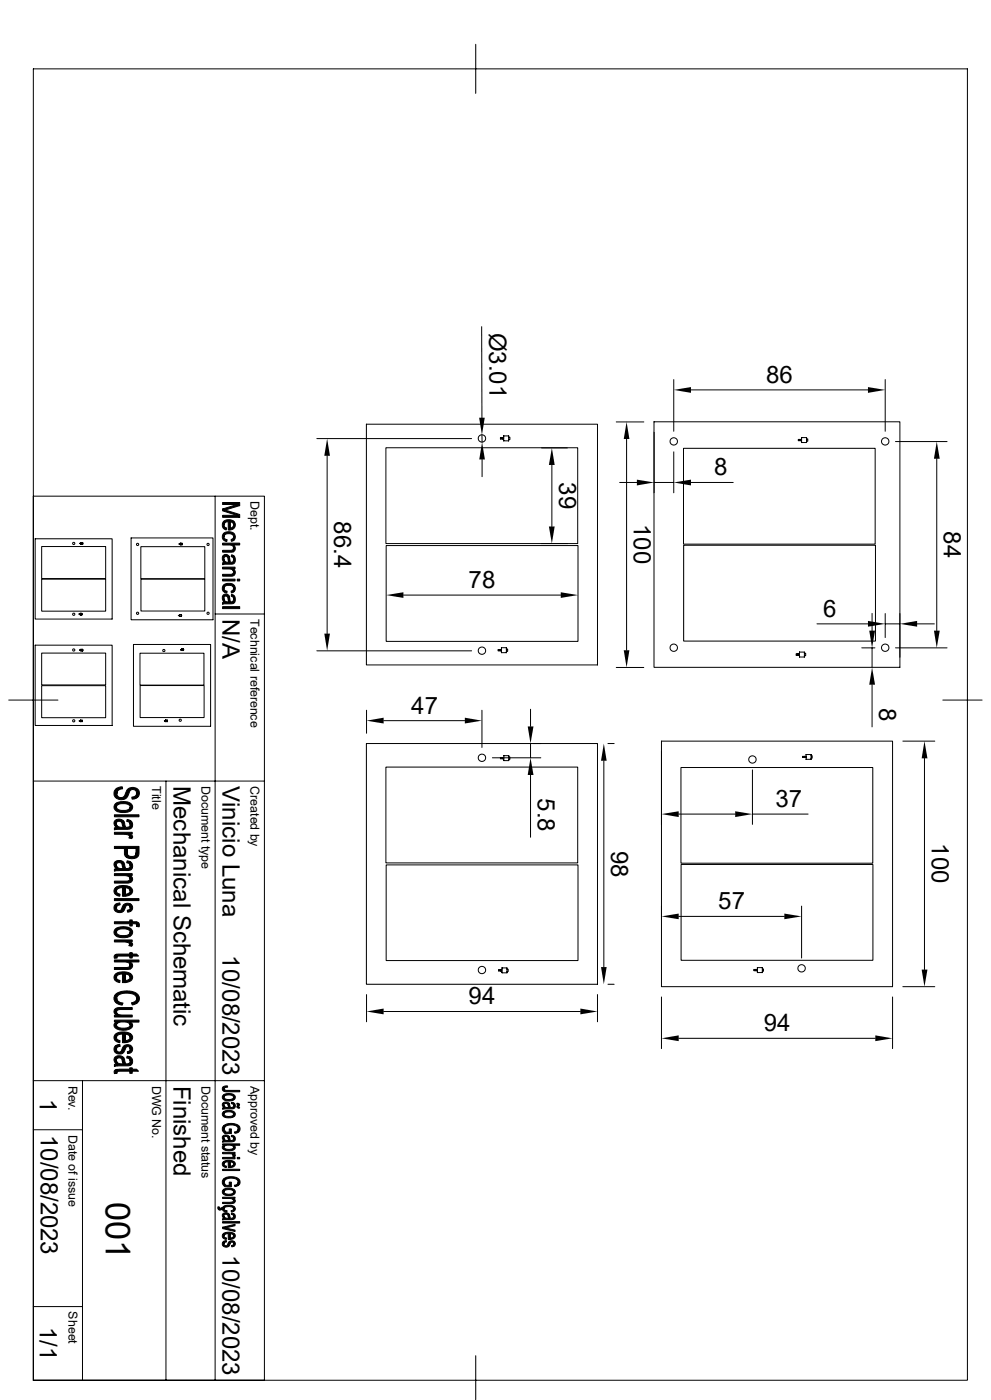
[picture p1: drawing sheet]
<svg xmlns="http://www.w3.org/2000/svg" width="297mm" height="420mm" viewBox="0 0 297 420" stroke-linecap="round" stroke-linejoin="round" font-family="sans-serif">
<g fill="none" stroke="#000" stroke-width=".3">
<path d="M142.6 13.3v14.7M10 20.7h279.9v393.4h-279.9zM144.4 98v27.3M201.9 113.9v15.5M207.1 117h53M265.3 113.9v15.5M95 131.6h46.4M98 136.7v53.4M109.8 127.3h69.3v72.2h-69.3zM115.7 134.3h57.4v28.8h-57.4zM144.4 130.5l.1 2.2M144.5 137.8v5.2"/>
<path d="M150.5 131.3h.2M150.5 131.3h-.5v.4h1M150.5 131.3v.4M150.7 131.3h.3M150.7 131.3v.4M151 130.8h1.4v1.4h-1.4zM151 130.8h.1M152.4 131.1h.4v.8h-.4M152.4 130.8h.1M162.3 134.4h7.8M165.4 139.5v18.4M184.7 126.6h8.3"/>
<path d="M187.8 131.7v63.4M196 126.5h73.7v73.7h-73.7zM196 129.7v18.1M201.9 135.6v12.2M204.9 134.5h57.4v28.7h-57.4zM239.8 131.8h.2M239.8 131.8h-.5v.4h.9M239.8 131.8v.4M240 131.8h.2M240 131.8v.4M240.2 131.3h1.5v1.5M240.2 131.3v1.5h1.6"/>
<path d="M240.2 131.3h.1M241.7 131.7h.4v.7h-.4M241.7 131.3h.1M268.4 132.5h15.4M280.8 137.6v51.6M10 148.8h69.2v265.3h-69.2M64.5 148.8v265.3M185.7 144.7h5.2M196 144.7h5.9M207.1 144.7h12.7M10.5 161.6h23.1v24.1h-23.1zM12.5 173.7h19.2v9.6h-19.2z"/>
<path d="M12.5 164h19.2v9.6h-19.2zM24.1 163h.1M24.1 163l-.2 .1h.4M24.1 163v.1M24.2 163h.1M24.2 163v.1M24.3 162.8h.5v.5h-.5zM24.3 162.8h.1M24.8 162.9v.3M24.8 162.8h.1M39.3 161.4h24.5v24.5h-24.5zM42.2 164h19.2v9.6h-19.2z"/>
<path d="M42.2 173.7h19.2v9.6h-19.2zM53.8 163.2h.2M53.9 163.2h-.2h.3M53.9 163.2h.1M54 162.9h.5v.5h-.5zM54 162.9h.1M54.5 163.1v.2M54.5 162.9h.1M115.7 163.7h57.5v28.7h-57.5zM120.9 178.5h47.2M162.3 163.1h7.8M204.9 163.6h57.5v28.7h-57.5z"/>
<path d="M10.5 193.5h23.1v24.1h-23.1zM12.5 195.9h19.2v9.6h-19.2zM23.9 184.1v.2M24 184.1v.2M24 184h.5v.5M24 184.1h-.3l.3 .2M24 184v.5h.6M24 184h.1M24.1 194.9h.2M24.1 195.1l-.2-.2 .4 .2M24.2 194.9v.2M24.3 194.8h.5v.5h-.5z"/>
<path d="M24.3 194.8h.1M24.5 184.1v.3M24.5 184h.1M24.8 194.9v.3M24.8 194.8h.1M40 193.3h23.1v24.6h-23.1zM42 196h19.1v9.5h-19.1zM53.6 184.6h.2M53.7 184.6l-.2 .1h.3M53.7 184.6v.1M53.8 184.4h.5v.5h-.5zM53.8 184.4h.1"/>
<path d="M54.3 184.5v.3M54.3 184.4h.1M54.3 194.9h.1M54.3 194.9l-.2 .1h.4M54.3 194.9v.1M54.4 194.9h.1M54.4 194.9v.1M54.5 194.6h.4v.6M54.5 194.6v.6h.5M54.5 194.6h.1M54.9 194.8v.2M54.9 194.6h.1"/>
<path d="M64.5 184.2h14.7M95 195.2h46.4M149.8 194.9h.2M149.8 194.9h-.5v.3h1M149.8 194.9v.3M150 194.9v.3M150 194.9h.3M150.3 194.3h1.5v1.5h-1.5zM150.3 194.3h.1M151.8 194.7h.3v.7h-.3M151.8 194.3h.1M239.1 196.2h.3"/>
<path d="M239.1 196.2h-.5v.4h1M239.1 196.2v.4M239.4 196.2h.2M239.4 196.2v.4M239.6 195.6h1.5v1.5M239.6 195.6v1.5M239.6 197.1h1.5M239.6 197.1h.1M239.6 195.6h.1M241.1 196h.4v.7h-.4M241.1 197.1h.1M241.1 195.6h.1"/>
<path d="M244.9 187.2h15.2M258.3 194.4h3.9M261.4 184v5.2M261.4 194.4v5.8M265.3 184.1v7.2M265.3 187.2h4.4M268.4 194.4h15.4M269.7 184.1v13M274.9 187.2h5.1M2.6 210h14.8M12.5 205.7h19.2v9.6h-19.2zM23.9 216.2h.1"/>
<path d="M23.9 216.2l-.2 .1h.4M23.9 216.2v.1M24 216.2h.1M24 216.2v.1M24.1 216h.5v.5M24.1 216v.5h.5M24.1 216h.1M24.6 216.2v.2M24.6 216h.1M42 205.7h19.2v9.6h-19.2zM49.4 216.2h.1M49.4 216.2l-.1 .1h.3"/>
<path d="M49.4 216.2v.1M49.5 216.2h.1M49.5 216.2v.1M49.6 216h.5v.5M49.6 216v.5h.5M49.6 216h.1M50.1 216.1v.3M50.1 216h.1M109.9 213.1v6.9M115 216.2h24.3M144.4 213.1v11.1M159 212.8v5.1"/>
<path d="M184.7 200.2h8.3M261.4 205.4v12.7M282.6 210h11.7M10 234.3h69.2M49.7 234.3v179.8M109.8 223.1h69.3v72.2h-69.3zM115.7 230.1h57.4v28.8h-57.4zM147.6 227.3h14.5M150.5 227.2h-.5v.4h1M150.5 227.2h.2M150.5 227.2v.4M150.7 227.2v.4"/>
<path d="M150.7 227.2h.3M151 226.7h1.5v1.5h-1.5zM152.5 227.1h.3v.7h-.3M159 223.1v4.2M159 232.5v18.7M159.9 223.1h2.2M181 228.2v61.9M182.2 223.1h1.9M198.2 225.4v21.9M198.2 222.3h69.3v73.7h-69.3zM204.1 230.3h57.5v28.7h-57.5zM225.5 231v16.3"/>
<path d="M241.1 226.9h-.5v.3h1M241.1 226.9h.2M241.1 226.9v.3M241.3 226.9h.3M241.3 226.9v.3M241.6 226.4h1.5v1.4h-1.5zM243.1 226.7h.3v.8h-.3M270.6 222.3h9.6M277.1 227.5v63.4M115.7 259.5h57.5v28.7h-57.5zM203.4 244.2h16.9M204.1 259.3h57.5v28.8h-57.5z"/>
<path d="M225.5 244.2h16.7M198.2 271.8v4M203.4 274.9h31.7M240.2 271.8v15.6M109.9 298.4v8.1M150 290.9h.2M150 290.9h-.5v.4h1M150 290.9v.4M150.2 290.9h.3M150.2 290.9v.4M150.5 290.4h1.4v1.4h-1.4zM150.5 290.4h.1"/>
<path d="M151.9 290.7h.4v.8h-.4M151.9 290.4h.1M179.1 298.4v8.1M182.2 295.3h1.9M198.2 299.1v15.5M226.5 290.8h.2M226.5 290.8h-.5v.4h1M226.5 290.8v.4M226.7 290.8h.3M226.7 290.8v.4M227 290.3h1.5v1.5M227 290.3v1.5h1.5"/>
<path d="M227 290.3h.1M228.5 290.7h.3v.7h-.3M228.5 290.3h.1M267.5 299.1v15.5M270.6 296h9.6M115 303.4h58.9M203.4 311.5h58.9M10 338.9h14.7M10 324.2h69.2M24.7 324.2v89.9M10 392h14.7M142.6 406.7v13.2"/>
<circle cx="144.4" cy="131.5" r="1.11"/>
<circle cx="201.9" cy="132.4" r="1.11"/>
<circle cx="265.3" cy="132.4" r="1.11"/>
<circle cx="22.1" cy="163" r=".34"/>
<circle cx="41.2" cy="163.3" r=".34"/>
<circle cx="62.4" cy="163.3" r=".34"/>
<circle cx="22.1" cy="184.3" r=".34"/>
<circle cx="22.1" cy="195" r=".34"/>
<circle cx="41.2" cy="184" r=".34"/>
<circle cx="49.1" cy="195.2" r=".34"/>
<circle cx="62.4" cy="184" r=".34"/>
<circle cx="144.4" cy="195.2" r="1.11"/>
<circle cx="201.9" cy="194.3" r="1.11"/>
<circle cx="265.3" cy="194.3" r="1.11"/>
<circle cx="22.1" cy="216.2" r=".34"/>
<circle cx="54" cy="216.1" r=".34"/>
<circle cx="144.4" cy="227.3" r="1.11"/>
<circle cx="225.5" cy="227.8" r="1.11"/>
<circle cx="144.4" cy="291" r="1.11"/>
<circle cx="240.2" cy="290.5" r="1.11"/>
</g>
<g fill="#000" stroke="#000" stroke-width=".3">
<path d="M67.1 156.3v1.3l.4 .6 .4 .2-.1 .6a1.5 1.5 0 0 1-1.1-1.1 1.5 1.5 0 0 1 .4-1.6z" fill-rule="evenodd"/>
<path d="M67.2 156.3a2.73 2.73 0 0 1 2.8 0v1.2l-.3-.7-.8-.3v2.5h-.5v-2.5l-1 .4-.3 .6z" fill-rule="evenodd"/>
<path d="M68.9 156.5v1.9l.6-.1 .4-.4 .1-1.6a1.53 1.53 0 0 1 .4 1.8 1.53 1.53 0 0 1-1.5 .9z" fill-rule="evenodd"/>
<path d="M66.7 152.7l5.1 1.6v.9l-.8-.6-4.3-1.4z" fill-rule="evenodd"/>
<path d="M66.7 152.7l4.4-1.4 .7 .4-4.3 1.3z" fill-rule="evenodd"/>
<path d="M66.7 154.6h4.3l.8 .6h-5.1z" fill-rule="evenodd"/>
<path d="M66.7 150.7h5.1v1l-.7-.4h-4.4z" fill-rule="evenodd"/>
<path d="M67.1 167.6l.1 1.1z" fill-rule="evenodd"/>
<path d="M67.1 179.5l.1 1.1z" fill-rule="evenodd"/>
<path d="M66.9 160.1l.2-.2 .1 1.5 .9 .5-.1 .5a1.42 1.42 0 0 1-1.3-.8 1.42 1.42 0 0 1 .2-1.5z" fill-rule="evenodd"/>
<path d="M66.9 175.6l.2-.2v1.3l.3 .4 .7 .3-.1 .5a1.42 1.42 0 0 1-1.3-.8 1.42 1.42 0 0 1 .2-1.5z" fill-rule="evenodd"/>
<path d="M66.8 166.8a1.13 1.13 0 0 1 1.8 0l-.1 1.8a1.68 1.68 0 0 0-.8-1.6l-.5 .3-.1 1.3a1.6 1.6 0 0 1-.3-1.8z" fill-rule="evenodd"/>
<path d="M66.9 178.5a1.16 1.16 0 0 1 1.7 .2l-.1 1.8a1.69 1.69 0 0 0-.8-1.7l-.5 .3-.1 1.4a1.53 1.53 0 0 1-.2-2z" fill-rule="evenodd"/>
<path d="M66.7 165.1h2.8l.4-.3 .1-.4v1.1l-.4 .2h-2.9z" fill-rule="evenodd"/>
<path d="M69.9 170.6l.1 1z" fill-rule="evenodd"/>
<path d="M69.3 161.8l.5-.2 .2-.5v1l-.7 .3z" fill-rule="evenodd"/>
<path d="M69.4 166.5l.6 .2v1.2l-.1-.6-.6-.3z" fill-rule="evenodd"/>
<path d="M70 176.5v1.1l-.7 .3v-.6l.6-.3z" fill-rule="evenodd"/>
<path d="M69.4 178.3l.6 .3v1.1l-.1-.5-.6-.3z" fill-rule="evenodd"/>
<path d="M66.7 170.1h3.7v.5h-.5v.6l-.7-.5h-2.5z" fill-rule="evenodd"/>
<path d="M66.7 173.7h3.7v.6h-3.7z" fill-rule="evenodd"/>
<path d="M67.1 159.9a2.04 2.04 0 0 1 3.4 1.3l-.5 .9v-1a1.63 1.63 0 0 0-2.8-.4l-.1 .3z" fill-rule="evenodd"/>
<path d="M70 163.5a1.24 1.24 0 0 1 0 2z" fill-rule="evenodd"/>
<path d="M67.2 168l.4 .6 1 .1v-1.9l.3 1.2a.58 .58 0 0 0 .7 .7 .58 .58 0 0 0 .4-.8v-1.2a1.43 1.43 0 0 1 .5 1.6 1.43 1.43 0 0 1-1.4 .9l-2.4 .2v-.6l.5-.1z" fill-rule="evenodd"/>
<path d="M66.7 172.3l3-.1 .3-.5v-1a1.19 1.19 0 0 1 .4 1.5 1.19 1.19 0 0 1-1.4 .6h-2.3z" fill-rule="evenodd"/>
<path d="M67.1 175.4a1.97 1.97 0 0 1 2.2-.4 1.97 1.97 0 0 1 1.2 1.8l-.5 .8v-1.1a1.67 1.67 0 0 0-2.7-.5l-.2 .5z" fill-rule="evenodd"/>
<path d="M67.2 179.9l.6 .6 .8 .1v-1.9l.3 1a.61 .61 0 0 0 .5 .9 .61 .61 0 0 0 .6-.9v-1.1a1.43 1.43 0 0 1 .5 1.6 1.43 1.43 0 0 1-1.4 .9l-2.4 .2v-.6l.5-.1z" fill-rule="evenodd"/>
<path d="M66.7 162.9h5.1v.6h-1.8v2v-1.2l-.2-.5-.9-.3h-2.2z" fill-rule="evenodd"/>
<path d="M71.1 173.7h.7v.6h-.7z" fill-rule="evenodd"/>
<path d="M66.7 182h5.1v.6h-5.1z" fill-rule="evenodd"/>
<path d="M35 236.5l1.7-.4v.5a1.47 1.47 0 0 0-1.6 1.5z" fill-rule="evenodd"/>
<path d="M39.5 239.1l1.1-.3 .3-.8v1.4l-1.3 .3z" fill-rule="evenodd"/>
<path d="M34.6 236.8l.4-.3 .1 1.6a1.32 1.32 0 0 0 1.4 1.2 1.32 1.32 0 0 0 1.2-1.5 2.09 2.09 0 0 1 2.1-1.6 2.09 2.09 0 0 1 2 1.9l-.3 .8-.6 .5v-1.4a1.19 1.19 0 0 0-1.3-1.1 1.19 1.19 0 0 0-1 1.3 2.24 2.24 0 0 1-2.3 1.7 2.24 2.24 0 0 1-2.1-1.9z" fill-rule="evenodd"/>
<path d="M34.3 244.4h7.4v.6h-7.4z" fill-rule="evenodd"/>
<path d="M34.9 247.1v1.1z" fill-rule="evenodd"/>
<path d="M34.9 259.5v1.1z" fill-rule="evenodd"/>
<path d="M34.5 246.2a1.97 1.97 0 0 1 2.5 .1l-.1 1.8a1.9 1.9 0 0 0-1.2-1.7 .69 .69 0 0 0-.8 .7l-.1 1a1.35 1.35 0 0 1-.3-1.9z" fill-rule="evenodd"/>
<path d="M34.5 258.6a2.03 2.03 0 0 1 2.5 .1l-.1 1.8a1.78 1.78 0 0 0-1.2-1.7 .68 .68 0 0 0-.8 .7l-.1 1a1.35 1.35 0 0 1-.3-1.9z" fill-rule="evenodd"/>
<path d="M34.5 241.2l.4-.3v1.2a2.02 2.02 0 0 0 2.6 1l1-.2 .5-.8v1.2a3.9 3.9 0 0 1-4.8-.7v-.6z" fill-rule="evenodd"/>
<path d="M38.1 245.8l.9 .3v1.3a.88 .88 0 0 0-1-1z" fill-rule="evenodd"/>
<path d="M38.1 258.2l.9 .3v1.2l-.2-.6-.8-.3z" fill-rule="evenodd"/>
<path d="M34.3 249.7h5.3v.5h-.8v.8l-.1-.4-.9-.3h-3.5z" fill-rule="evenodd"/>
<path d="M34.9 240.9a4 4 0 0 1 4.7 .7l.2 .6-.2 .6-.6 .5v-1.2a2.34 2.34 0 0 0-2.9-1l-1 .5-.2 .5z" fill-rule="evenodd"/>
<path d="M35 247.5l.6 .6 1.4 .1v-1.9l.3 .7a.9 .9 0 0 0 .3 1 .9 .9 0 0 0 1.1 0l.3-.4v-1.5a1.49 1.49 0 0 1 .6 2 1.49 1.49 0 0 1-1.9 .7l-3.4 .2v-.6l.6-.2z" fill-rule="evenodd"/>
<path d="M38.8 250.2l.7 .4a.6 .6 0 0 1 0 1l-.9-.2z" fill-rule="evenodd"/>
<path d="M35 259.9l.5 .5 1.5 .2v-1.9l.4 1a.81 .81 0 0 0 .8 .9 .81 .81 0 0 0 .8-.9v-1.2a1.49 1.49 0 0 1 .6 1.9 1.49 1.49 0 0 1-1.9 .8l-3.4 .2v-.7l.6-.1z" fill-rule="evenodd"/>
<path d="M38.1 254.6v1.2a1.4 1.4 0 0 0 1.2 1.1 1.4 1.4 0 0 0 1.4-.6l.1-.5v1.5l-.3 .2-1.2 .1-1.2-.3z" fill-rule="evenodd"/>
<path d="M34.3 253.9h7.4l-.1 2.5-.8 .9v-2.7h-2.7l-.2 2.6-.6-1v-1.6h-3z" fill-rule="evenodd"/>
<path d="M34.3 269.6h7.4v.6h-7.4z" fill-rule="evenodd"/>
<path d="M34.6 266.3l.3-.2 .2 1.7 .9 .4-.1 .7a1.53 1.53 0 0 1-1.5-.9 1.53 1.53 0 0 1 .2-1.7z" fill-rule="evenodd"/>
<path d="M34.8 271.1l1.1-.3 .1 .6-.8 .3-.3 .7z" fill-rule="evenodd"/>
<path d="M34.9 266.1a4.8 4.8 0 0 1 4.1 0v1.2l-.2-.5-1.3-.5v2.6h-.5h-.3v-2.6l-1.3 .3-.5 .7z" fill-rule="evenodd"/>
<path d="M34.5 271.4l.3-.3 .1 1.3a.85 .85 0 0 0 1 .8 .85 .85 0 0 0 .7-1 1.64 1.64 0 0 1 2.4-1.1v1.2a.78 .78 0 0 0-.9-.7 .78 .78 0 0 0-.6 .9 1.62 1.62 0 0 1-2.2 1.2 1.62 1.62 0 0 1-.8-2.3z" fill-rule="evenodd"/>
<path d="M38.9 262.6l.1 .1-.1 .9z" fill-rule="evenodd"/>
<path d="M34.3 262.1h5.3v.5h-.7v.6l-.4-.3-.9-.2h-3.3z" fill-rule="evenodd"/>
<path d="M34.3 264.3h3.7a.82 .82 0 0 0 .9-.7l.1-.9a1.19 1.19 0 0 1 .6 1.5 1.19 1.19 0 0 1-1.5 .7h-3.8z" fill-rule="evenodd"/>
<path d="M37.5 266.3v2l.9-.2 .5-.4 .1-1.6a1.43 1.43 0 0 1 .6 1.7 1.43 1.43 0 0 1-1.5 1l-.6 .1z" fill-rule="evenodd"/>
<path d="M39 271.1a1.33 1.33 0 0 1 .7 1.6 1.33 1.33 0 0 1-1.5 .9l-.1-.6a.74 .74 0 0 0 .9-.7z" fill-rule="evenodd"/>
<path d="M34.9 278.5a4 4 0 0 1 4.7 .6v1.1l-.6 .6v-1.1a2.34 2.34 0 0 0-2.9-1l-1 .4-.2 .6z" fill-rule="evenodd"/>
<path d="M34.3 276.5h4.6v-.5h.7v.5l1.4 .1-.1 1a.55 .55 0 0 0-.8-.5h-.5v.7h-.7v-.7h-4.6z" fill-rule="evenodd"/>
<path d="M41 276.6l.7 .5v.9l-.8-.1z" fill-rule="evenodd"/>
<path d="M34.3 286.6l.8-.3v1.1l-.8 .1z" fill-rule="evenodd"/>
<path d="M34.6 292.2l.3-.2 .2 1.8 .9 .3-.1 .7a1.53 1.53 0 0 1-1.5-.8 1.53 1.53 0 0 1 .2-1.8z" fill-rule="evenodd"/>
<path d="M34.3 290.2h3.8l.7-.2 .1-.5 .1 1.2-4.7 .1z" fill-rule="evenodd"/>
<path d="M34.9 292l1.3-.4a4.3 4.3 0 0 1 2.8 .4v1.2l-.2-.5-1.3-.5v2.6h-.8v-2.6l-1.3 .3-.5 .7z" fill-rule="evenodd"/>
<path d="M34.5 278.8l.4-.3v1.2a2.06 2.06 0 0 0 2.7 .9l.9-.2 .5-.7v1.1a3.9 3.9 0 0 1-4.8-.6v-.7z" fill-rule="evenodd"/>
<path d="M34.3 282h5.3v.5h-.8v.8l-.7-.6-3.8-.1z" fill-rule="evenodd"/>
<path d="M38.8 282.5l.9 .5 .1 .4-.3 .5-.9-.2z" fill-rule="evenodd"/>
<path d="M39 288.6a1.12 1.12 0 0 1 .8 1 1.12 1.12 0 0 1-.8 1.1z" fill-rule="evenodd"/>
<path d="M37.5 292.2v2l.9-.2 .5-.4 .1-1.6a1.43 1.43 0 0 1 .6 1.7 1.43 1.43 0 0 1-1.5 1l-.6 .1z" fill-rule="evenodd"/>
<path d="M35.1 286.3l3.8-.1v-.4h.7v.4h1.3l.6 .6h-1.9v.6h-.7v-.6h-3.4l-.4 .3z" fill-rule="evenodd"/>
<path d="M34.3 288h7.4v.6h-2.7v2.1l-.1-1.3-.4-.6-.8-.2h-3.4z" fill-rule="evenodd"/>
<path d="M34.6 298.3l1.8-.9 2.3-.1a2.75 2.75 0 0 1 3.1 2.4l-.1 .5-.7 .8-.1-1.4a2.09 2.09 0 0 0-2.4-1.7h-.5a2.49 2.49 0 0 0-3 1.6l-.1 1.4a1.76 1.76 0 0 1-.3-2.6z" fill-rule="evenodd"/>
<path d="M34.8 306.7l.2-.1-.1 .9z" fill-rule="evenodd"/>
<path d="M34.9 318.1v1.1z" fill-rule="evenodd"/>
<path d="M34.9 303.6l.2 .9h-.2z" fill-rule="evenodd"/>
<path d="M34.5 310.3l.4-.3 .1 1.7 1 .5-.1 .6a1.54 1.54 0 0 1-1.5-.8 1.54 1.54 0 0 1 .1-1.7z" fill-rule="evenodd"/>
<path d="M34.8 313.6l1.1-.3 .1 .6-.8 .3-.3 .6z" fill-rule="evenodd"/>
<path d="M35 299.5a1.73 1.73 0 0 0 1.9 1.4l-.3 .6-1.7-.6z" fill-rule="evenodd"/>
<path d="M34.5 317a2.01 2.01 0 0 1 2.5 .2l-.1 1.9a1.9 1.9 0 0 0-1.2-1.8 .74 .74 0 0 0-.8 .8l-.1 1a1.33 1.33 0 0 1-.3-2.1z" fill-rule="evenodd"/>
<path d="M34.9 310h.1a4.9 4.9 0 0 1 4 0v1.2l-.2-.5-1.3-.5v2.6h-.8v-2.6l-1.3 .3-.5 .7z" fill-rule="evenodd"/>
<path d="M34.5 313.8l.3-.2 .1 1.2a.85 .85 0 0 0 1 .8 .85 .85 0 0 0 .7-1 1.64 1.64 0 0 1 2.4-1v1.1a.72 .72 0 0 0-.8-.7 .72 .72 0 0 0-.7 .8 1.65 1.65 0 0 1-2 1.4 1.65 1.65 0 0 1-1.1-2.2z" fill-rule="evenodd"/>
<path d="M38.1 316.8l.9 .3v1.2a.88 .88 0 0 0-1-.9z" fill-rule="evenodd"/>
<path d="M34.5 302.6l1.1-.3h4v.6l-4.3 .1-.3 .4-.1 1.1a1.05 1.05 0 0 1-.4-1.9z" fill-rule="evenodd"/>
<path d="M34.3 304.5h.8v-.4l1.3 .4h3.2v.6h-5.3z" fill-rule="evenodd"/>
<path d="M34.5 306.8l.3-.1 .1 .8a2.16 2.16 0 0 0 2.7 .9l.8-.1 .5-.4 .1-1.3a1.18 1.18 0 0 1 .7 1.4 1.18 1.18 0 0 1-1.2 .9 3.5 3.5 0 0 1-4.3-1.2z" fill-rule="evenodd"/>
<path d="M37.5 310.2v2h.2l1.2-.5 .1-1.7a1.43 1.43 0 0 1 .6 1.8 1.43 1.43 0 0 1-1.5 .9l-.6 .1z" fill-rule="evenodd"/>
<path d="M39 313.6a1.34 1.34 0 0 1 .7 1.5 1.34 1.34 0 0 1-1.5 1l-.1-.6 .7-.2 .2-.4z" fill-rule="evenodd"/>
<path d="M35 318.4l.5 .6 1.5 .2v-2l.4 1.1a.81 .81 0 0 0 .8 .9 .81 .81 0 0 0 .8-.9v-1.2a1.49 1.49 0 0 1 .6 1.9 1.49 1.49 0 0 1-1.9 .7l-3.4 .3v-.7l.6-.1z" fill-rule="evenodd"/>
<path d="M39.4 300.8l1.2-.4 .3-.8 .1 1.4-1.4 .5z" fill-rule="evenodd"/>
<path d="M34.3 306h7.4v.6h-2.7v.9a2.04 2.04 0 0 0-2.5-.9l-.9 .1-.6 .5v-.6h-.7z" fill-rule="evenodd"/>
<path d="M34.4 321.1l.7-.3v1.2l-.8 .1z" fill-rule="evenodd"/>
<path d="M35.1 320.8h3.8v-.5h.7v.5h1.3l.6 .6h-1.9v.6h-.7v-.6h-3.6l-.2 .3z" fill-rule="evenodd"/>
<path d="M67.1 331.5l.1 .8z" fill-rule="evenodd"/>
<path d="M66.8 326.1l1.4-.3v.3l-.9 .3-.1 1a.83 .83 0 0 1-.4-1.3z" fill-rule="evenodd"/>
<path d="M66.9 330.8a1.54 1.54 0 0 1 1.7 .2l-.1 1.2a.97 .97 0 0 0-1.1-1.1l-.3 .4v.7a.86 .86 0 0 1-.2-1.4z" fill-rule="evenodd"/>
<path d="M66.9 328.5l.2-.1v.8a1.87 1.87 0 0 0 2.9 0l-.1 .8-1.9 .2a1.08 1.08 0 0 1-1.1-.5 1.08 1.08 0 0 1 0-1.2z" fill-rule="evenodd"/>
<path d="M69.4 330.7l.6 .1v.9l-.1-.4-.6-.3z" fill-rule="evenodd"/>
<path d="M66.8 333.6l.3-.2v.8a1.84 1.84 0 0 0 2.9 .1v.7l-.3 .2-1.7 .1a1.12 1.12 0 0 1-1.1-.5 1.12 1.12 0 0 1-.1-1.2z" fill-rule="evenodd"/>
<path d="M67.1 328.4l.8-.3h1a1.13 1.13 0 0 1 1.3 .3 1.13 1.13 0 0 1 0 1.4l-.2 .1v-.7a1.8 1.8 0 0 0-2.9 0z" fill-rule="evenodd"/>
<path d="M67.2 331.8l.4 .4h1v-1.2l.1 .2a.78 .78 0 0 0 .3 .8 .78 .78 0 0 0 .8 .1l.2-.4v-.9a1.01 1.01 0 0 1 .4 1.4 1.01 1.01 0 0 1-1.3 .5l-2.4 .1v-.4l.5-.1z" fill-rule="evenodd"/>
<path d="M67.1 333.4l1.1-.3 .8 .1a1.06 1.06 0 0 1 1.3 .5 1.06 1.06 0 0 1-.3 1.3v-.8a1.87 1.87 0 0 0-2.9 0z" fill-rule="evenodd"/>
<path d="M71.3 331.4l.1 1-.4-.3z" fill-rule="evenodd"/>
<path d="M70.2 339.6l.8-.2 .4-.7v1l-1 .3z" fill-rule="evenodd"/>
<path d="M71 331a.57 .57 0 0 1 .8 .2 .57 .57 0 0 1-.3 .8l-.1 .4-.1-1-.3-.1z" fill-rule="evenodd"/>
<path d="M71.5 332l.3 .1v.3h-.3z" fill-rule="evenodd"/>
<path d="M67.2 326.6l.6 .5h4v.4h-4.3l-.3-.1z" fill-rule="evenodd"/>
<path d="M67.3 337.5l1.7-.5 1.8 .3a1.33 1.33 0 0 1 1.1 1 1.33 1.33 0 0 1-.5 1.4v-1a2.29 2.29 0 0 0-3.1-1.1 1.25 1.25 0 0 0-1.1 1.1z" fill-rule="evenodd"/>
<path d="M66.7 350.8h5.1v.4h-5.1z" fill-rule="evenodd"/>
<path d="M67.1 341.4l.1 .8z" fill-rule="evenodd"/>
<path d="M67.1 343.6v.6z" fill-rule="evenodd"/>
<path d="M66.8 348.6l.3-.2v.9l.8 .5-.1 .5a1.05 1.05 0 0 1-1-.5 1.05 1.05 0 0 1 0-1.2z" fill-rule="evenodd"/>
<path d="M66.8 340.8a1.4 1.4 0 0 1 1.8 .1l-.1 1.2a1.03 1.03 0 0 0-1.1-1.1l-.3 .4v.7a.89 .89 0 0 1-.3-1.3z" fill-rule="evenodd"/>
<path d="M67 337.7l.2-.1 .1 1.3 .5 .7h.9v-.9h.6v1.4h-1.9l-.2-.2-.6-.9 .1-.8z" fill-rule="evenodd"/>
<path d="M67 353.7l.2-.1 .1 1.3 .4 .7h1v-1h.6v1.4h-1.9l-.4-.4-.4-.7 .1-.7z" fill-rule="evenodd"/>
<path d="M69.9 359.5l.1 .7z" fill-rule="evenodd"/>
<path d="M69.4 340.6l.6 .1v.9l-.2-.5-.5-.1z" fill-rule="evenodd"/>
<path d="M67.1 348.4l1-.3 1.5 .1 .4 .2v.8l-.2-.4-.9-.3v1.8h-.5v-1.8l-1 .3-.3 .5z" fill-rule="evenodd"/>
<path d="M66.8 357l.3-.3v.8a1.84 1.84 0 0 0 2.9 .2v.7l-1.4 .2a1.42 1.42 0 0 1-1.9-1.4z" fill-rule="evenodd"/>
<path d="M66.7 345.7h3.7v.4h-.5l-.1 .4-.7-.4h-2.4z" fill-rule="evenodd"/>
<path d="M66.7 347.2h3.7v.4h-3.7z" fill-rule="evenodd"/>
<path d="M66.7 359.2h3.7v.3h-.5v.4l-.9-.4h-2.3z" fill-rule="evenodd"/>
<path d="M67.2 341.7l.5 .4h.9v-1.2l.2 .2a.69 .69 0 0 0 .2 .8 .69 .69 0 0 0 .8 .1l.2-.4v-.9a1.01 1.01 0 0 1 .4 1.4 1.01 1.01 0 0 1-1.3 .5l-2.4 .1v-.4l.5-.1z" fill-rule="evenodd"/>
<path d="M66.8 343.7l.3-.1v.6a1.95 1.95 0 0 0 2.9 0v-.6a.81 .81 0 0 1 .4 1 .81 .81 0 0 1-.9 .5l-1.2 .1a1.25 1.25 0 0 1-1.6-1.3z" fill-rule="evenodd"/>
<path d="M69.9 346.1l.6 .4-.1 .4-.7-.1z" fill-rule="evenodd"/>
<path d="M68.9 348.5v1.3h.4l.6-.3 .1-1.1a1 1 0 0 1 .4 1.3 1 1 0 0 1-1.2 .5l-.3 .1z" fill-rule="evenodd"/>
<path d="M67.1 356.7l1.1-.3 .8 .1a1.06 1.06 0 0 1 1.3 .5 1.06 1.06 0 0 1-.3 1.4v-.9a1.87 1.87 0 0 0-2.9 0z" fill-rule="evenodd"/>
<path d="M70.2 355.6l.9-.4 .3-.6-.1 1.1-.9 .3z" fill-rule="evenodd"/>
<path d="M66.7 343.2h5.1v.4h-1.8v.6a2.06 2.06 0 0 0-2.8-.2v-.5h-.5z" fill-rule="evenodd"/>
<path d="M71.1 347.2h.7v.4h-.7z" fill-rule="evenodd"/>
<path d="M67.3 353.5l.7-.4 1.3-.1 1.7 .4a1.29 1.29 0 0 1 .9 1 1.29 1.29 0 0 1-.5 1.2v-1a2.29 2.29 0 0 0-3.1-1.1 1.25 1.25 0 0 0-1.1 1.1z" fill-rule="evenodd"/>
<path d="M65.3 362l.4 .1v.9l-.4-.4z" fill-rule="evenodd"/>
<path d="M66.7 366.5h5.1v.4h-5.1z" fill-rule="evenodd"/>
<path d="M67.1 364.7l.1 .8z" fill-rule="evenodd"/>
<path d="M66.8 370.2l.3-.2v.9l.2 .3 .6 .2-.1 .4a1.04 1.04 0 0 1-1-.5 1.04 1.04 0 0 1 0-1.1z" fill-rule="evenodd"/>
<path d="M67.1 372.4l.7-.2 .1 .4-.5 .1-.3 .5z" fill-rule="evenodd"/>
<path d="M65.7 362.3l.1 .3h.3l.2-.3 .4 .1 .4-.5v.8l.5 .4 .5 .1-.1 .4a1.51 1.51 0 0 1-1.5-1l-.2 .3-.6 .1z" fill-rule="evenodd"/>
<path d="M66.8 364.1a1.4 1.4 0 0 1 1.8 .1l-.1 1.2a1.03 1.03 0 0 0-1.1-1.1l-.3 .4v.7a.89 .89 0 0 1-.3-1.3z" fill-rule="evenodd"/>
<path d="M69.3 363.2l.5-.2 .2-.4v.8l-.7 .2z" fill-rule="evenodd"/>
<path d="M69.4 363.9l.6 .2v.8l-.1-.4-.6-.2z" fill-rule="evenodd"/>
<path d="M67.1 370l1.1-.3h1.1l.7 .3v.8l-.3-.5-.8-.2v1.7h-.5v-1.7l-.8 .1-.5 .6z" fill-rule="evenodd"/>
<path d="M66.9 372.5l.2-.1v.8a.65 .65 0 0 0 .8 .5 .65 .65 0 0 0 .5-.8 1.15 1.15 0 0 1 1.6-.5v.7a.56 .56 0 0 0-.6-.5 .56 .56 0 0 0-.5 .7 1.11 1.11 0 0 1-1.5 .8 1.11 1.11 0 0 1-.5-1.6z" fill-rule="evenodd"/>
<path d="M66.7 368.2l3.7 .8v.4l-3.7-.8z" fill-rule="evenodd"/>
<path d="M66.7 368.2l3.7-.9v.4l-2.9 .6z" fill-rule="evenodd"/>
<path d="M66.7 360.7l2.9-.1 .4-.3v-.8a.83 .83 0 0 1 .4 1.1 .83 .83 0 0 1-1 .5h-2.7z" fill-rule="evenodd"/>
<path d="M67.1 361.9l1.1-.3a1.78 1.78 0 0 1 2.3 1.1l-.5 .7v-.8a1.99 1.99 0 0 0-2.9-.1z" fill-rule="evenodd"/>
<path d="M67.2 365l.5 .4 .9 .1v-1.3l.2 .2a.69 .69 0 0 0 .2 .8 .69 .69 0 0 0 .8 .1l.2-.4v-.8a1.01 1.01 0 0 1 .4 1.3 1.01 1.01 0 0 1-1.3 .5l-2.4 .1v-.4l.5-.1z" fill-rule="evenodd"/>
<path d="M68.9 370.1v1.3l1-.3 .1-1.1a1.05 1.05 0 0 1 .4 1.3 1.05 1.05 0 0 1-1.3 .5h-.2z" fill-rule="evenodd"/>
<path d="M70 372.4a.9 .9 0 0 1 .5 1 .9 .9 0 0 1-1 .7l-.1-.5 .4-.1 .2-.3z" fill-rule="evenodd"/>
</g>
<g fill="#000">
<path d="M201.9 117l5.2-.9v1.8zM260.1 116.1l5.2 .9-5.2 .9zM98 131.6l.9 5.1h-1.7zM143.6 125.3h1.7l-.9 5.2zM144.5 132.7l.8 5.1h-1.7zM165.4 134.4l.8 5.1h-1.7zM187.8 126.6l.8 5.1h-1.7zM280.8 132.5l.8 5.1h-1.7zM164.5 157.9h1.7l-.8 5.2zM190.9 143.9l5.1 .8-5.1 .9zM201.9 144.7l5.2-.8v1.7zM115.7 178.5l5.2-.8v1.7z"/>
<path d="M168.1 177.7l5.1 .8-5.1 .9zM97.2 190.1h1.7l-.9 5.1zM186.9 195.1h1.7l-.8 5.1zM260.1 186.3l5.2 .9-5.2 .8zM260.5 189.2h1.8l-.9 5.2zM269.7 187.2l5.2-.9v1.7zM279.9 189.2h1.7l-.8 5.2zM109.9 216.2l5.1-.9v1.7zM139.3 215.3l5.1 .9-5.1 .8zM158.2 217.9h1.7l-.9 5.2zM261.4 200.2l.9 5.2h-1.8zM159 227.3l.9 5.2h-1.7z"/>
<path d="M181 223.1l.8 5.1h-1.7zM277.1 222.3l.9 5.2h-1.8zM198.2 244.2l5.2-.8v1.7zM220.3 243.4l5.2 .8-5.2 .9zM198.2 274.9l5.2-.8v1.7zM235.1 274.1l5.1 .8-5.1 .9zM180.1 290.1h1.7l-.8 5.2zM276.2 290.9h1.8l-.9 5.1zM109.9 303.4l5.1-.8v1.7zM173.9 302.6l5.2 .8-5.2 .9zM198.2 311.5l5.2-.9v1.7zM262.3 310.6l5.2 .9-5.2 .8z"/>
</g>
<text font-size="10.3" x="31.7" y="360.6" transform="rotate(90 31.7 360.6)">001</text>
<g font-size="7.2">
<text x="146.6" y="99.8" transform="rotate(90 146.6 99.8)">Ø3.01</text>
<text x="229.6" y="114.8">86</text>
<text x="214" y="142.6">8</text>
<text x="167.6" y="144.7" transform="rotate(90 167.6 144.7)">39</text>
<text x="100.2" y="156.4" transform="rotate(90 100.2 156.4)">86.4</text>
<text x="189.9" y="157.2" transform="rotate(90 189.9 157.2)">100</text>
<text x="282.9" y="159.4" transform="rotate(90 282.9 159.4)">84</text>
<text x="140.5" y="176.4">78</text>
<text x="66.7" y="185.7" transform="rotate(90 66.7 185.7)">N/A</text>
<text x="246.7" y="185">6</text>
<text x="123.3" y="214.1">47</text>
<text x="263.5" y="212.3" transform="rotate(90 263.5 212.3)">8</text>
<text x="52" y="235.8" transform="rotate(90 52 235.8)">Mechanical Schematic</text>
<text x="66.7" y="235.8" transform="rotate(90 66.7 235.8)">Vinicio Luna</text>
<text x="161.2" y="239.4" transform="rotate(90 161.2 239.4)">5.8</text>
<text x="232.4" y="242.1">37</text>
<text x="183.1" y="255.2" transform="rotate(90 183.1 255.2)">98</text>
<text x="279.2" y="252.9" transform="rotate(90 279.2 252.9)">100</text>
<text x="215.3" y="272.8">57</text>
<text x="66.7" y="286.6" transform="rotate(90 66.7 286.6)">10/08/2023</text>
<text x="140.5" y="301.3">94</text>
<text x="228.9" y="309.3">94</text>
<text x="12" y="329.6" transform="rotate(90 12 329.6)">1</text>
<text x="52" y="325.7" transform="rotate(90 52 325.7)">Finished</text>
<text x="12.2" y="340.4" transform="rotate(90 12.2 340.4)">10/08/2023</text>
<text x="66.7" y="376.6" transform="rotate(90 66.7 376.6)">10/08/2023</text>
<text x="12" y="398" transform="rotate(90 12 398)">1/1</text>
</g>
<g font-size="3.7">
<text x="75.1" y="150.3" transform="rotate(90 75.1 150.3)">Dept.</text>
<text x="75.1" y="185.7" transform="rotate(90 75.1 185.7)">Technical reference</text>
<text x="45.6" y="235.8" transform="rotate(90 45.6 235.8)">Title</text>
<text x="60.4" y="235.8" transform="rotate(90 60.4 235.8)">Document type</text>
<text x="75.1" y="235.8" transform="rotate(90 75.1 235.8)">Created by</text>
<text x="20.6" y="325.7" transform="rotate(90 20.6 325.7)">Rev.</text>
<text x="45.6" y="325.7" transform="rotate(90 45.6 325.7)">DWG No.</text>
<text x="60.4" y="325.7" transform="rotate(90 60.4 325.7)">Document status</text>
<text x="75.1" y="325.7" transform="rotate(90 75.1 325.7)">Approved by</text>
<text x="20.6" y="340.4" transform="rotate(90 20.6 340.4)">Date of issue</text>
<text x="20.6" y="393.4" transform="rotate(90 20.6 393.4)">Sheet</text>
</g>
</svg>
